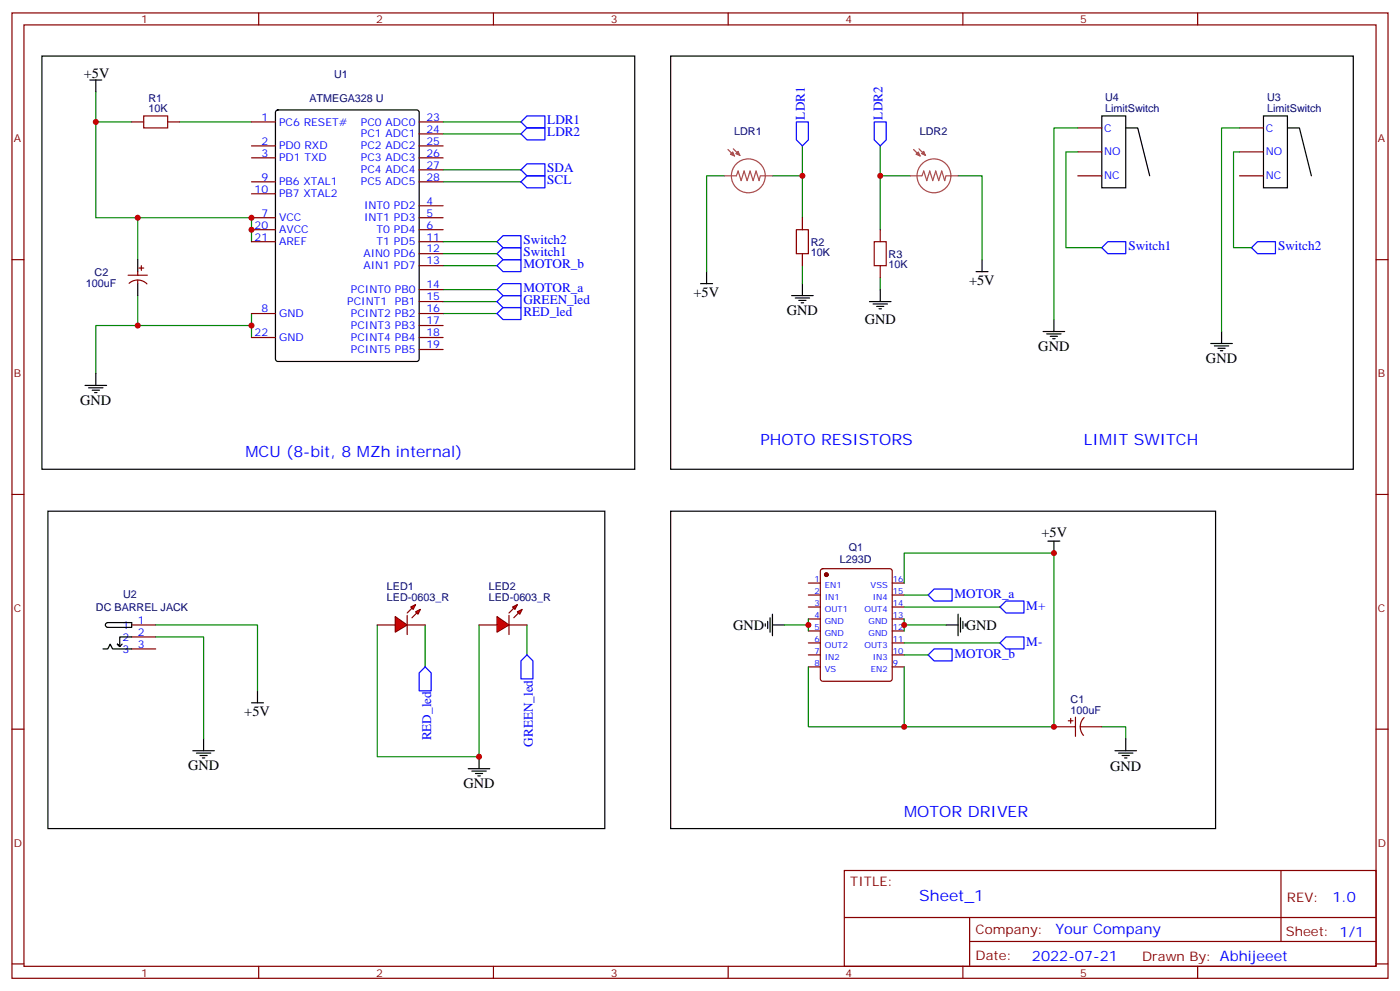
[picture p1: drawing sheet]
<svg xmlns="http://www.w3.org/2000/svg" width="412mm" height="292mm" viewBox="0 0 412 292" stroke-linecap="round" stroke-linejoin="round" font-family="sans-serif">
<g fill="none" stroke="#870000" stroke-width=".35">
<path d="M3.5 3.8h405.4v284.3h-405.4zM7.1 7.3h398.2v277.3h-398.2zM76.2 3.8v3.5M145.3 3.8v3.5M214.5 3.8v3.5M283.6 3.8v3.5M352.8 3.8v3.5M3.5 76.5h3.6M405.3 76.5h3.6M3.5 145.6h3.6M405.3 145.6h3.6M3.5 214.8h3.6"/>
<path d="M405.3 214.8h3.6M248.7 256.4h156.6v28.2h-156.6zM377.3 256.4v20.9M248.7 270.2h156.5M285.6 277.3h119.6M285.6 270.2v14.2M3.5 283.9h3.6M76.2 284.6v3.5M145.3 284.6v3.5M214.5 284.6v3.5M283.6 284.6v3.5M352.8 284.6v3.5"/>
<path d="M405.3 283.9h3.6"/>
</g>
<path d="M111.1 184.1v38.8h30v-38.8M125.2 184.1v12.3M155.2 184.1v8.8" fill="none" stroke="#008700" stroke-width=".35"/>
<path d="M137.9 226.4h6.4M139 227.1h4.2M140.1 227.8h2.1M140.8 228.5h.7M141.1 222.9v3.5" fill="none" stroke="#000" stroke-width=".35"/>
<path d="M125.2 196.4l1.8 1.8v5.3h-3.5v-5.3zM155.2 192.9l1.8 1.8v5.3h-3.5v-5.3z" fill="none" stroke="#00f" stroke-width=".35"/>
<g fill="#f00" stroke="#870000" stroke-width=".35">
<path d="M146.4 181.6l3.5 2.5-3.5 2.1z"/>
<path d="M149.9 181.3v5.6z"/>
</g>
<g fill="#870000" stroke="#870000" stroke-width=".35">
<path d="M149.9 180.6l1.4-1.5z"/>
<path d="M151.3 182l1.5-1.4z"/>
</g>
<g fill="#f00" stroke="#870000" stroke-width=".35">
<path d="M151 178.8l1.4-.7-.7 1.4z"/>
<path d="M152.4 180.2l1.4-.7-.7 1.4z"/>
</g>
<path d="M141.1 184.1h5.3M149.9 184.1h5.3" fill="none" stroke="#870000" stroke-width=".35"/>
<g fill="#f00" stroke="#870000" stroke-width=".35">
<path d="M116.4 181.6l3.5 2.5-3.5 2.1z"/>
<path d="M119.9 181.3v5.6z"/>
</g>
<g fill="#870000" stroke="#870000" stroke-width=".35">
<path d="M119.9 180.6l1.5-1.5z"/>
<path d="M121.4 182l1.4-1.4z"/>
</g>
<g fill="#f00" stroke="#870000" stroke-width=".35">
<path d="M121 178.8l1.4-.7-.7 1.4z"/>
<path d="M122.4 180.2l1.4-.7-.7 1.4z"/>
</g>
<g fill="none" stroke="#870000" stroke-width=".35">
<path d="M38.8 35.9h3.5M49.4 35.9h3.5M74.1 35.9h7M123.5 35.9h7M123.5 39.4h7M317.5 37.7h7.1M365.1 37.7h7.1M74.1 43h7M74.1 46.5h7M74.1 53.6h7M74.1 57.1h7M123.5 43h7"/>
<path d="M123.5 46.5h7M123.5 53.6h7M123.5 50h7M317.5 44.7h7.1M317.5 51.8h7.1M365.1 44.7h7.1M365.1 51.8h7.1M40.9 79h1.4M41.6 78.2v1.5M74.1 64.1h7M74.1 67.7h7M74.1 71.2h7"/>
<path d="M123.5 60.6h7M123.5 64.1h7M123.5 67.7h7M123.5 71.2h7M123.5 74.7h7M123.5 78.2h7M236.4 64.1v3.6M236.4 74.7v3.5M259.3 67.7v3.5M259.3 78.2v3.6M37.7 81.1h5.7M38 83.4a3.8 3.8 0 0 1 5.3 .2"/>
<path d="M40.6 80v1.1M40.6 82.5v1M74.1 92.4h7M74.1 99.4h7M123.5 92.4h7M123.5 85.3h7M123.5 88.8h7M123.5 95.9h7M123.5 99.4h7M123.5 102.9h7M238.1 171.7h3.6M238.1 175.3h3.6"/>
<path d="M238.1 178.8h3.6M241.9 167.7l.5-.2h19.7l.7 .4v32.1l-.4 .6-20 .1-.7-.5v-32zM262.8 171.7h3.5M262.8 175.3h3.5M262.8 178.8h3.5M38.8 184.1h7.1M38.8 187.6h7.1M38.8 191.1h7.1M111.1 184.1h5.3M119.9 184.1h5.3M238.1 182.3h3.6M238.1 185.8h3.6"/>
<path d="M238.1 189.4h3.6M238.1 192.9h3.6M238.1 196.4h3.6M262.8 182.3h3.5M262.8 185.8h3.5M262.8 189.4h3.5M262.8 192.9h3.5M262.8 196.4h3.5M310.4 214.1h6.4M314.7 212.3h1.4M315.4 211.6v1.4M316.8 211.2v5.7"/>
<path d="M318.2 214.1h6.4M319.3 211.4a3.8 3.8 0 0 0-.1 5.2"/>
</g>
<g fill="none" stroke="#000" stroke-width=".35">
<path d="M12.3 16.5h174.7v121.7h-174.7zM197.6 16.5h201v121.7h-201zM26.5 23.6h3.5M28.2 23.6v3.5M81.4 32.6l.4-.2h41l.6 .4 .1 73-.5 .6-41.2 .1-.6-.5-.1-72.9zM324.6 34.1h7v21.2h-7zM331.6 37.7h3.5l3.6 14.1M372.2 34.1h7v21.2h-7zM379.2 37.7h3.6l3.5 14.1M40.6 76.5v3.5M289.3 76.5v3.5M40.6 83.5v3.6"/>
<path d="M206.4 83.5h3.5M208.1 80v3.5M233.2 87.1h6.3M234.2 87.8h4.3M235.3 88.5h2.1M236 89.2h.7M236.4 83.5v3.6M256.1 88.8h6.4M257.2 89.5h4.2M258.2 90.2h2.1M258.9 90.9h.7M259.3 85.3v3.5"/>
<path d="M287.5 80h3.5M307.3 97.6h6.3M308.3 98.4h4.3M309.4 99.1h2.1M310.1 99.8h.7M310.4 94.1v3.5M359.8 97.6v3.6M25 113.5h6.4M26.1 114.2h4.2M27.2 114.9h2.1M27.9 115.6h.7M28.2 110v3.5"/>
<path d="M356.7 101.2h6.3M357.7 101.9h4.2M358.8 102.6h2.1M359.5 103.3h.7M14.1 150.6h164.1v93.5h-164.1zM197.6 150.6h160.5v93.5h-160.5zM308.7 159.4h3.5M310.4 159.4v3.5M30.3 191.1h1.4l.8-1.4 .7 1.4h5.6M31.3 183.6l.4-.2h7.1v1.4h-7.1l-.6-.4zM38.8 187.6h-3.5v2.8l-.7-.7 .7 .7 .7-.7M225.4 183.7v.7"/>
<path d="M226.1 183v2.1M226.8 182v4.2M227.5 184.1h3.6M227.5 180.9v6.4M278.7 184.1h3.5M282.2 180.9v6.4M282.9 182v4.2M283.6 183v2.1M284.3 183.7v.7M60 217.6v3.5M74.1 207h3.5M75.8 203.5v3.5"/>
<path d="M331.6 217.6v3.5M56.8 221.1h6.3M57.9 221.8h4.2M58.9 222.5h2.1M59.6 223.2h.7M328.4 221.1h6.4M329.5 221.8h4.2M330.6 222.5h2.1M331.3 223.2h.7"/>
</g>
<g fill="none" stroke="#008700" stroke-width=".35">
<path d="M28.2 35.9v28.2h12.4M28.2 27.1v8.8h10.6M52.9 35.9h21.2M130.5 35.9h23M130.5 39.4h23M317.5 37.7h-7.1v56.4M365.1 37.7h-5.3v59.9M130.5 53.6h23M130.5 50h23M213.4 51.8h-5.3v28.2M227.5 51.8h8.9v12.3M236.4 43v8.8"/>
<path d="M259.3 43v8.8M268.1 51.8h-8.8v15.9M282.2 51.8h7.1v24.7M317.5 44.7h-3.5v28.3h10.6M365.1 44.7h-1.7v28.3h5.3M74.1 71.2v-7.1h-33.5v12.4M130.5 78.2h15.9M130.5 74.7h15.9M130.5 71.2h15.9M236.4 78.2v5.3M40.6 95.9h-12.4v14.1M40.6 87.1v8.8h33.5"/>
<path d="M74.1 92.4v7M130.5 85.3h15.9M130.5 92.4h15.9M130.5 88.8h15.9M259.3 81.8v3.5M266.3 171.7v-8.8h44.1v51.2h-72.3v-17.7M266.3 178.8h28.3M266.3 175.3h7.1M45.9 184.1h29.9v19.4M45.9 187.6h14.1v30M231.1 184.1h7M238.1 182.3v3.5"/>
<path d="M266.3 182.3v3.5M266.3 196.4v17.7M266.3 189.4h28.3M266.3 192.9h7.1M266.3 184.1h12.4M324.6 214.1h7v3.5"/>
</g>
<circle cx="243.4" cy="169.3" r=".53" fill="#870000" stroke="#870000" stroke-width=".35"/>
<g fill="none" stroke="#00f" stroke-width=".35">
<path d="M153.5 35.9l1.7-1.8h5.3v3.6h-5.3zM153.5 39.4l1.7-1.7h5.3v3.5h-5.3zM234.6 35.9h3.5v5.3l-1.7 1.8-1.8-1.8zM257.5 35.9h3.6v5.3l-1.8 1.8-1.8-1.8zM153.5 50l1.7-1.7h5.3v3.5h-5.3zM153.5 53.6l1.7-1.8h5.3v3.5h-5.3zM146.4 78.2l1.8-1.7h5.3v3.5h-5.3zM146.4 74.7l1.8-1.7h5.3v3.5h-5.3zM146.4 71.2l1.8-1.8h5.3v3.6h-5.3zM324.6 73l1.7-1.8h5.3v3.5h-5.3zM370.4 71.2h5.3v3.5h-5.3l-1.7-1.7zM146.4 88.8l1.8-1.7h5.3v3.5h-5.3z"/>
<path d="M146.4 92.4l1.8-1.8h5.3v3.5h-5.3zM148.2 83.5h5.3v3.6h-5.3l-1.8-1.8zM275.2 173.5h5.3v3.5h-5.3l-1.8-1.7zM294.6 178.8l1.7-1.8h5.3v3.6h-5.3zM273.4 192.9l1.8-1.8h5.3v3.6h-5.3zM294.6 189.4l1.7-1.8h5.3v3.5h-5.3z"/>
</g>
<path d="M42.3 34.1h7.1v3.6h-7.1zM234.6 67.7h3.5v7h-3.5zM257.5 71.2h3.6v7h-3.6z" fill="none" stroke="#a10000" stroke-width=".35"/>
<g fill="none" stroke="#a64a4a" stroke-width=".35">
<path d="M213.4 51.8h3.5l.5-1.4 .9 2.8 .9-2.8 .9 2.8 .9-2.8 .8 2.8 .9-2.8 .9 2.8 .4-1.4M214.4 44l2 2M216 43.9l2 1.9M224.1 51.8h3.4M268.1 51.8h3.5l.5-1.4 .9 2.8 .9-2.8 .9 2.8 .8-2.8 .9 2.8 .9-2.8 .9 2.8 .3-1.4M269.1 44l2 2M270.7 43.9l1.9 1.9M278.8 51.8h3.4"/>
<circle cx="220.4" cy="51.8" r="5"/>
<circle cx="275.1" cy="51.8" r="5"/>
</g>
<g fill="#a64a4a" stroke="#a64a4a" stroke-width=".29">
<path d="M269.8 45.4l.7-.7 .6 1.3z"/>
<path d="M271.4 45.3l.7-.7 .5 1.2z"/>
<path d="M215.1 45.4l.7-.7 .6 1.3z"/>
<path d="M216.7 45.3l.7-.7 .6 1.2z"/>
</g>
<g fill="#c00">
<circle cx="141.1" cy="222.9" r=".88"/>
<circle cx="28.2" cy="35.9" r=".88"/>
<circle cx="266.3" cy="214.1" r=".88"/>
<circle cx="310.4" cy="162.9" r=".88"/>
<circle cx="238.1" cy="184.1" r=".88"/>
<circle cx="266.3" cy="184.1" r=".88"/>
<circle cx="310.4" cy="214.1" r=".88"/>
<circle cx="40.6" cy="95.9" r=".88"/>
<circle cx="40.6" cy="64.1" r=".88"/>
<circle cx="74.1" cy="95.9" r=".88"/>
<circle cx="74.1" cy="67.7" r=".88"/>
<circle cx="74.1" cy="64.1" r=".88"/>
<circle cx="236.4" cy="51.8" r=".88"/>
<circle cx="259.3" cy="51.8" r=".88"/>
</g>
<g font-size="4.6" fill="#00f">
<text x="224" y="131.2">PHOTO RESISTORS</text>
<text x="319.3" y="131.2">LIMIT SWITCH</text>
<text x="72.3" y="134.7">MCU (8-bit, 8 MZh internal)</text>
<text x="266.3" y="240.5">MOTOR DRIVER</text>
<text x="270.8" y="265.4">Sheet_1</text>
</g>
<g font-size="4.2">
<text x="24.7" y="22.9">+5V</text>
<text x="285.4" y="83.9">+5V</text>
<text x="204.3" y="87.4">+5V</text>
<text x="231.8" y="92.7">GND</text>
<text x="254.7" y="95.6">GND</text>
<text x="305.9" y="103.3">GND</text>
<text x="355.2" y="106.8">GND</text>
<text x="23.6" y="119.2">GND</text>
<text x="306.8" y="158.3">+5V</text>
<text x="216" y="185.5">GND</text>
<text x="284.5" y="185.5">GND</text>
<text x="72" y="211">+5V</text>
<text x="55.4" y="226.8">GND</text>
<text x="327" y="227.2">GND</text>
<text x="136.5" y="232.1">GND</text>
</g>
<g font-size="4.2" fill="#00f">
<text x="392.5" y="265.7">1.0</text>
<text x="310.9" y="275.2">Your Company</text>
<text x="304" y="283">2022-07-21</text>
</g>
<g font-size="3.9" fill="#00f">
<text x="237.1" y="35.2" transform="rotate(-90 237.1 35.2)">LDR1</text>
<text x="260" y="35.2" transform="rotate(-90 260 35.2)">LDR2</text>
<text x="161.2" y="36.6">LDR1</text>
<text x="161.2" y="40.1">LDR2</text>
<text x="161.2" y="50.7">SDA</text>
<text x="161.2" y="54.3">SCL</text>
<text x="154.2" y="71.9">Switch2</text>
<text x="154.2" y="75.5">Switch1</text>
<text x="332.4" y="73.7">Switch1</text>
<text x="376.5" y="73.7">Switch2</text>
<text x="154.2" y="79">MOTOR_b</text>
<text x="154.2" y="86">MOTOR_a</text>
<text x="154.2" y="89.5">GREEN_led</text>
<text x="154.2" y="93.1">RED_led</text>
<text x="281.2" y="176.1">MOTOR_a</text>
<text x="302.3" y="179.6">M+</text>
<text x="302.3" y="190.2">M-</text>
<text x="281.2" y="193.7">MOTOR_b</text>
<text x="127" y="218.1" transform="rotate(-90 127 218.1)">RED_led</text>
<text x="157" y="219.9" transform="rotate(-90 157 219.9)">GREEN_led</text>
</g>
<g font-size="3.9" fill="#800">
<text x="250.5" y="261">TITLE:</text>
<text x="379.1" y="265.7">REV:</text>
<text x="287.4" y="275.2">Company:</text>
<text x="378.7" y="275.8">Sheet: 1/1</text>
<text x="287.4" y="282.9">Date:</text>
<text x="336.4" y="282.9">Drawn By: Abhijeeet</text>
</g>
<g font-size="3.2" fill="#800">
<text x="41.6" y="6.8">1</text>
<text x="110.8" y="6.8">2</text>
<text x="179.9" y="6.8">3</text>
<text x="249.1" y="6.8">4</text>
<text x="318.2" y="6.8">5</text>
<text x="4.1" y="41.9">A</text>
<text x="405.9" y="41.9">A</text>
<text x="4.1" y="111.1">B</text>
<text x="405.9" y="111.1">B</text>
<text x="4.1" y="180.2">C</text>
<text x="405.9" y="180.2">C</text>
<text x="4.1" y="249.3">D</text>
<text x="405.9" y="249.3">D</text>
<text x="41.6" y="287.6">1</text>
<text x="110.8" y="287.6">2</text>
<text x="179.9" y="287.6">3</text>
<text x="249.1" y="287.6">4</text>
<text x="318.2" y="287.6">5</text>
</g>
<g font-size="3.2" fill="#000080">
<text x="98.4" y="23">U1</text>
<text x="43.8" y="29.9">R1</text>
<text x="325.5" y="29.9">U4</text>
<text x="373.2" y="29.9">U3</text>
<text x="43.8" y="33.1">10K</text>
<text x="91.2" y="30">ATMEGA328 U</text>
<text x="325.5" y="33.1">LimitSwitch</text>
<text x="373.2" y="33.1">LimitSwitch</text>
<text x="216.3" y="39.6">LDR1</text>
<text x="271" y="39.6">LDR2</text>
<text x="238.8" y="75.3">10K</text>
<text x="238.8" y="72.4">R2</text>
<text x="261.8" y="75.9">R3</text>
<text x="27.9" y="81.2">C2</text>
<text x="261.8" y="78.8">10K</text>
<text x="25.3" y="84.7">100uF</text>
<text x="247.4" y="165.8">L293D</text>
<text x="250" y="162.3">Q1</text>
<text x="114" y="173.9">LED1</text>
<text x="144" y="173.9">LED2</text>
<text x="28.3" y="179.9">DC BARREL JACK</text>
<text x="36.3" y="176.3">U2</text>
<text x="114" y="177">LED-0603_R</text>
<text x="144" y="177">LED-0603_R</text>
<text x="315.4" y="207.1">C1</text>
<text x="315.4" y="210.2">100uF</text>
</g>
<g font-size="3.2" fill="#00f">
<text x="77" y="35.6">1</text>
<text x="125.6" y="35.6">23</text>
<text x="82.2" y="37">PC6 RESET#</text>
<text x="106.3" y="37">PC0 ADC0</text>
<text x="106.3" y="40.5">PC1 ADC1</text>
<text x="125.6" y="39.1">24</text>
<text x="325.3" y="38.7">C</text>
<text x="372.9" y="38.7">C</text>
<text x="77" y="42.6">2</text>
<text x="77" y="46.1">3</text>
<text x="82.2" y="44">PD0 RXD</text>
<text x="82.2" y="47.6">PD1 TXD</text>
<text x="106.3" y="44">PC2 ADC2</text>
<text x="106.3" y="47.6">PC3 ADC3</text>
<text x="125.6" y="42.6">25</text>
<text x="125.6" y="46.1">26</text>
<text x="325.3" y="45.8">NO</text>
<text x="372.9" y="45.8">NO</text>
<text x="77" y="53.2">9</text>
<text x="106.3" y="51.1">PC4 ADC4</text>
<text x="125.6" y="49.7">27</text>
<text x="125.6" y="53.2">28</text>
<text x="325.3" y="52.8">NC</text>
<text x="372.9" y="52.8">NC</text>
<text x="75" y="56.7">10</text>
<text x="82.2" y="54.6">PB6 XTAL1</text>
<text x="82.2" y="58.1">PB7 XTAL2</text>
<text x="106.3" y="54.6">PC5 ADC5</text>
<text x="77" y="63.8">7</text>
<text x="82.2" y="65.2">VCC</text>
<text x="107.2" y="61.7">INT0 PD2</text>
<text x="107.2" y="65.2">INT1 PD3</text>
<text x="125.6" y="60.3">4</text>
<text x="125.6" y="63.8">5</text>
<text x="75" y="67.3">20</text>
<text x="75" y="70.8">21</text>
<text x="82.2" y="68.7">AVCC</text>
<text x="111" y="68.7">T0 PD4</text>
<text x="125.6" y="67.3">6</text>
<text x="125.6" y="70.8">11</text>
<text x="82.2" y="72.2">AREF</text>
<text x="107" y="75.8">AIN0 PD6</text>
<text x="111" y="72.2">T1 PD5</text>
<text x="125.6" y="74.4">12</text>
<text x="125.6" y="77.9">13</text>
<text x="107" y="79.3">AIN1 PD7</text>
<text x="102.3" y="89.9">PCINT1</text>
<text x="103.4" y="86.4">PCINT0 PB0</text>
<text x="116.3" y="89.9">PB1</text>
<text x="125.6" y="84.9">14</text>
<text x="125.6" y="88.5">15</text>
<text x="77" y="92">8</text>
<text x="82.2" y="93.4">GND</text>
<text x="103.4" y="93.4">PCINT2 PB2</text>
<text x="125.6" y="92">16</text>
<text x="125.6" y="95.5">17</text>
<text x="75" y="99.1">22</text>
<text x="82.2" y="100.5">GND</text>
<text x="103.4" y="96.9">PCINT3 PB3</text>
<text x="103.4" y="100.5">PCINT4 PB4</text>
<text x="125.6" y="99.1">18</text>
<text x="103.4" y="104">PCINT5 PB5</text>
<text x="125.6" y="102.6">19</text>
<text x="36.1" y="185.1">1</text>
<text x="40.6" y="183.7">1</text>
<text x="36.1" y="188.7">2</text>
<text x="40.6" y="187.3">2</text>
<text x="40.6" y="190.8">3</text>
<text x="36.1" y="192.2">3</text>
</g>
<g font-size="2.5" fill="#00f">
<text x="239.9" y="171.4">1</text>
<text x="243" y="173.1">EN1</text>
<text x="256.5" y="173.1">VSS</text>
<text x="263" y="171.4">16</text>
<text x="239.9" y="174.9">2</text>
<text x="239.9" y="178.4">3</text>
<text x="243" y="176.7">IN1</text>
<text x="257.1" y="176.7">IN4</text>
<text x="263" y="178.4">14</text>
<text x="263" y="174.9">15</text>
<text x="239.9" y="182">4</text>
<text x="239.9" y="185.5">5</text>
<text x="243" y="180.2">OUT1</text>
<text x="243" y="183.7">GND</text>
<text x="254.7" y="180.2">OUT4</text>
<text x="255.9" y="183.7">GND</text>
<text x="263" y="185.5">12</text>
<text x="263" y="182">13</text>
<text x="239.9" y="189">6</text>
<text x="243" y="187.3">GND</text>
<text x="243" y="190.8">OUT2</text>
<text x="254.7" y="190.8">OUT3</text>
<text x="255.9" y="187.3">GND</text>
<text x="263" y="189">11</text>
<text x="239.9" y="192.5">7</text>
<text x="239.9" y="196.1">8</text>
<text x="243" y="194.3">IN2</text>
<text x="243" y="197.8">VS</text>
<text x="256.5" y="197.8">EN2</text>
<text x="257.1" y="194.3">IN3</text>
<text x="263" y="196.1">9</text>
<text x="263" y="192.5">10</text>
</g>
</svg>
